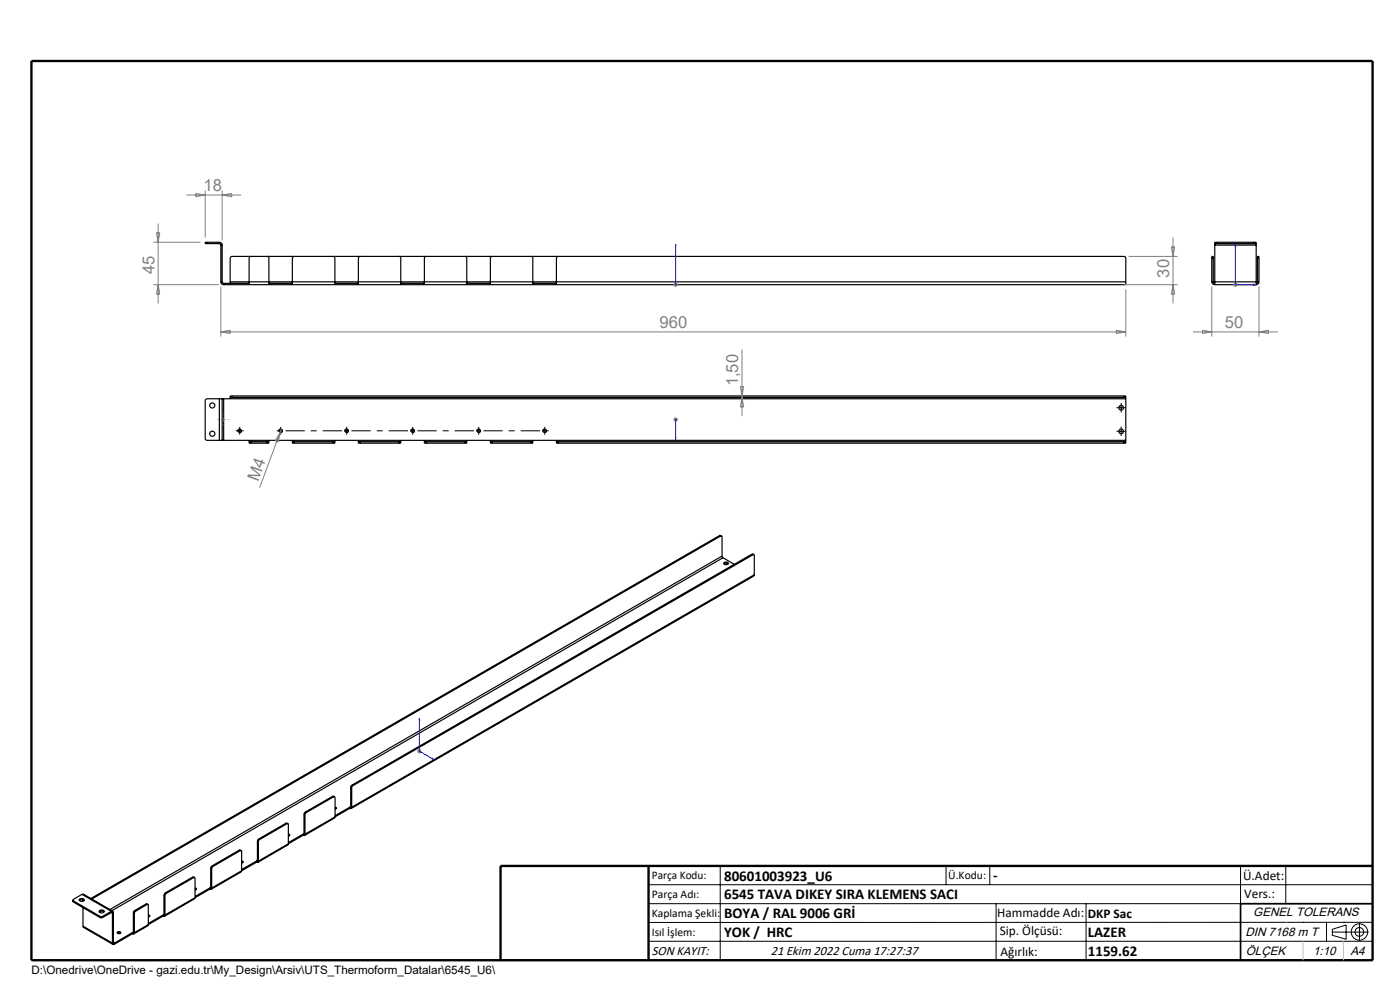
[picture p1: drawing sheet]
<svg xmlns="http://www.w3.org/2000/svg" width="297mm" height="210mm" viewBox="0 0 297 210" stroke-linecap="round" stroke-linejoin="round" font-family="sans-serif">
<g fill="none" stroke="#000" stroke-width=".25">
<path d="M43.9 51.4h-.4v.3h.4M43.9 51.4v.3M43.9 51.4h2.6M43.9 51.7h2.6M46.5 51.4a.6 .6 0 0 1 .6 .6M46.5 51.7l.3 .3M46.5 51.4v.3M46.8 59.8a.6 .6 0 0 0 .6 .6M46.8 59.8h.3M46.8 52h.3M46.8 52v7.8M47.1 59.8l.3 .3"/>
<path d="M47.1 52v7.8M48.8 59.8v-5l.3-.4h189.4l.3 .3v5.1M48.8 59.8v.3M48.8 59.8h190M53.2 54.4l-.4 .3v5.7M56.6 54.4l.4 .3v5.7M62.4 54.4l-.2 .1-.2 .3v5.6M70.6 54.4l.3 .1 .1 .3v5.6M76.4 54.4l-.2 .1-.2 .3v5.6M84.6 54.4l.4 .2v5.8M90.5 54.4l-.5 .3v5.7M98.6 54.4l.4 .3v5.7"/>
<path d="M104.4 54.4l-.4 .3v5.7M112.6 54.4l.4 .3v5.7M118.4 54.4l-.4 .3v5.7M238.8 59.8v.6h-191.4M257.1 59.8a.6 .6 0 0 0 .6 .6M257.1 54.8v-.4h.3v.4M257.1 59.8h.3M257.1 54.8h.3M257.1 54.8v5M257.4 59.8l.3 .3M257.4 54.8v5M257.7 51.7h.4"/>
<path d="M257.7 51.7v.3M257.7 59.8v.6M257.7 59.8h8.8M257.7 52h8.8M257.7 52v7.8M258.1 51.4h-.4v.3M258.1 51.4h8M258.1 51.7h8M258.1 51.4v.3M266.1 51.7h.4M266.1 51.4h.4v.3M266.1 51.4v.3"/>
<path d="M266.5 51.7v.3M266.5 59.8v.6M266.5 52v7.8M266.8 59.8l-.3 .3M266.8 54.8v-.4h.3v.4M266.8 59.8h.3M266.8 54.8h.3M266.8 54.8v5M267.1 59.8a.6 .6 0 0 1-.6 .6M267.1 54.8v5M47.4 60.1v.3M47.4 60.1h5.4"/>
<path d="M57 60.1h5M71 60.1h5M85 60.1h5M99 60.1h5M113 60.1h5M257.7 60.4h8.8M46.5 84.6h-2.6l-.4 .3v8.2l.4 .3h2.6M46.5 93.4h.6M46.5 84.6h.6M46.5 84.6v8.8M47.1 93.4h.3M47.1 84.6h.3"/>
<path d="M47.1 84.6v8.8M47.4 84.6v8.8M47.4 84.6h191.4M47.4 93.4h191.4M48.8 84.3h.4M48.8 84.3v.3M49.2 84h-.4v.3M49.2 84v.3M49.2 84.3h189.2M49.2 84h189.2M52.8 93.7v.3h.4M52.8 93.7h.4"/>
<path d="M52.8 93.4v.3M53.2 94h3.4M53.2 93.7h3.4M53.2 93.7v.3M56.6 93.7h.4M56.6 93.7v.3M57 93.7v.3h-.4M57 93.4v.3M62 93.7v.3h.4M62 93.7h.4M62 93.4v.3M62.4 94h8.2"/>
<path d="M62.4 93.7h8.2M62.4 93.7v.3M70.6 93.7h.4M70.6 93.7v.3M71 93.7v.3h-.4M71 93.4v.3M76 93.7h.4M76 93.7v.3h.4M76 93.4v.3M76.4 94h8.2M76.4 93.7h8.2M76.4 93.7v.3"/>
<path d="M84.6 93.7h.4M84.6 93.7v.3M85 93.7v.3h-.4M85 93.4v.3M90 93.7v.3h.5M90 93.7h.5M90 93.4v.3M90.5 94h8.1M90.5 93.7v.3M90.5 93.7h8.1M98.6 93.7h.4M98.6 93.7v.3"/>
<path d="M99 93.7v.3h-.4M99 93.4v.3M104 93.7v.3h.4M104 93.7h.4M104 93.4v.3M104.4 94h8.2M104.4 93.7h8.2M104.4 93.7v.3M112.6 93.7h.4M112.6 93.7v.3M113 93.7v.3h-.4M113 93.4v.3"/>
<path d="M118 93.7v.3h.4M118 93.7h.4M118 93.4v.3M118.4 94h120M118.4 93.7h120M118.4 93.7v.3M238.4 84.3h.4M238.4 84h.4v.3M238.4 93.7h.4M238.4 84v.3M238.4 93.7v.3M238.8 93.7v.3h-.4"/>
<path d="M238.8 84.3v.3M238.8 93.4v.3M238.8 84.6v8.8M152.7 113.6l.4 .1M152.7 113.6l.2 .1M152.7 113.6l-133.4 77M152.9 113.7l.3 .1v4.2M152.9 113.7l-133.4 77M153.2 118l.2 .3M153.2 118l-129.9 74.9M153.4 118.3l-129.7 74.9M153.4 118.3l2.4 1.4"/>
<path d="M153.6 119.6l.4-.2 .5 .2M153.7 119.3l.5-.1 .3 .2a.47 .47 0 0 1-.5 .4 .47 .47 0 0 1-.4-.4zM159.5 117.5l.4 .1M159.5 117.5l.2 .2M159.5 117.5l-84.8 49M159.7 117.7l.2-.1 .1 .2v4.1M159.7 117.7l-84.8 48.9M160 121.9l-.1 .3-85.4 49.3M160 121.9l-85.4 49.3M54.6 178.5l.2 .1M54.6 178.5v4M54.8 178.6v4.1"/>
<path d="M54.9 178l-.3 .5M54.9 178l.2 .1M55.1 178.1l-.3 .5M60.7 174.6l.4 .1M60.7 174.6l.2 .1M60.7 174.6l-5.8 3.4M60.9 174.7l.3 .1-.1 4.4-6.4 3.7M60.9 174.7l-5.8 3.4M61.2 176.9l.2 .2-.2 .2M61.2 177.2l.1 .1M64.3 176.9l-3.1 1.8M64.3 177.2l-9.5 5.5"/>
<path d="M64.3 176.9v.3M64.5 176.8l-.2 .1M64.5 172.7l.2 .2M64.5 172.7v4.1M64.7 176.9a.25 .25 0 0 1-.1 .3 .25 .25 0 0 1-.3 0M64.7 172.9v4M64.8 172.3l-.3 .4M64.8 172.3l.2 .1M65 172.4l-.3 .5M70.6 168.9l.4 .1M70.6 168.9l.2 .1M70.6 168.9l-5.8 3.4"/>
<path d="M70.8 169l.3 .2v4.1M70.8 169l-5.8 3.4M71.1 171.2l.2 .2-.2 .2M71.1 173.3l-.1 .2-6.4 3.7M71.1 171.5h.2M71.1 173.3l-6.4 3.6M74.2 171.2l-3.1 1.8M74.2 171.2v.3M74.2 171.5l-3.1 1.8M74.4 171.1l-.2 .1M74.4 167l.2 .1M74.4 167v4.1"/>
<path d="M74.6 171.2a.26 .26 0 0 1-.1 .3 .26 .26 0 0 1-.3 0M74.6 167.1v4.1M74.7 166.5l-.3 .5M74.7 166.5l.2 .1M74.9 166.6l-.3 .5M15.5 191l.1 .3M15.6 191.1l5.6 3.3M15.6 191.1v.2M15.6 191.3l5.6 3.3M16.8 190.8a.65 .65 0 0 1 1.1 .2 .63 .63 0 0 1-1.1-.2zM16.8 191a.72 .72 0 0 1 1.1 0M17.4 189.7l-1.8 1.1v.3"/>
<path d="M17.4 189.7h.3l6.2 3.6M17.4 189.7l6.2 3.6M17.6 196.5l.1 .2 6.3 3.6M17.6 190.9v.3M17.6 192.5v4M17.6 196.5l6.2 3.6M21.1 193.5l.3-.2 .7 .2M21.1 193.1a.51 .51 0 0 1 .6-.1 .51 .51 0 0 1 .3 .5 .56 .56 0 0 1-.5 .2 .56 .56 0 0 1-.4-.5zM21.2 194.4h.6M21.2 194.6h.6M21.2 194.4v.2M21.8 194.4v.2"/>
<path d="M23.6 193.3a.26 .26 0 0 1 .3 0 .26 .26 0 0 1 .2 .3M23.6 193.6l.2 .1M23.6 193.3l-1.8 1.1M23.6 193.3v.3M23.6 193.6l-1.8 1M23.8 193.7v6.4M24.1 199.9l.2 .2M24.1 193.6l-.3 .1M24.1 193.6v6.3M24.1 199.9l-.3 .2M24.9 197.8a.29 .29 0 0 1 .4-.2 .29 .29 0 0 1 .2 .4h-.5zM25 198h.5"/>
<path d="M28.1 197.8l-3.8 2.3M28.1 197.8v.3M28.1 198.1l-3.8 2.2M28.3 197.7l-.2 .1M28.3 193.6l.2 .2M28.3 197.7l.2 .1M28.3 193.6v4.1M28.5 197.8a.26 .26 0 0 1-.1 .3 .26 .26 0 0 1-.3 0M28.5 193.8v4M28.6 193.1l-.3 .5M28.6 193.1l.2 .2M28.8 193.3l-.3 .5"/>
<path d="M31 191.8l.4 .1M31 191.8l.2 .1M31 191.8l-2.4 1.3M31.2 191.9l.3 .1v4.1M31.2 191.9l-2.4 1.4M31.5 194.1l.2 .1v.2l-.2 .1M31.5 196.1l-.1 .3-3 1.7M31.5 194.3l.1 .1M31.5 196.1l-3 1.7M34.6 194.1l-3.1 1.8M34.6 194.1v.2M34.6 194.3l-3.1 1.8"/>
<path d="M34.8 193.9l-.1 .2h-.1M34.8 193.9l-.2 .2M34.8 189.9l.2 .1M34.8 189.9v4M35 194.1a.25 .25 0 0 1-.1 .3 .25 .25 0 0 1-.3-.1M35 190v4.1M35.1 189.4l-.3 .5M35.1 189.4l.2 .1M35.3 189.5l-.3 .5M40.9 186l.4 .2M40.9 186l-5.8 3.4M40.9 186l.2 .2"/>
<path d="M41.1 186.2l.3 .1v4.1M41.1 186.2l-5.8 3.3M41.4 188.4l.2 .2-.2 .2M41.4 190.4l-.1 .2-6.4 3.8M41.4 188.6l.2 .1M41.4 190.4l-6.4 3.7M44.5 188.4l-3.1 1.8M44.5 188.6l-3.1 1.8M44.5 188.4v.2M44.7 188.2l-.2 .2M44.7 184.2l.2 .1M44.7 184.2v4"/>
<path d="M44.9 188.4a.26 .26 0 0 1-.1 .2 .26 .26 0 0 1-.3 0M44.9 184.3v4.1M45 183.7l-.3 .5M45 183.7l.2 .1M45.2 183.8l-.3 .5M50.8 180.3l.4 .1M50.8 180.3l.2 .1M50.8 180.3l-5.8 3.4M51 180.4l.3 .1v4.2M51 180.4l-5.8 3.4M51.3 182.7l.2 .2-.2 .1M51.3 184.7l-.1 .3-6.4 3.7"/>
<path d="M51.3 182.9l.1 .1M51.3 184.7l-6.4 3.7M54.4 182.7l-3.1 1.8M54.4 182.7v.2M54.4 182.9l-3.1 1.8M54.6 182.5l-.2 .2M54.8 182.7a.26 .26 0 0 1-.1 .2 .26 .26 0 0 1-.3 0M23.8 200.1a.25 .25 0 0 0 .2 .2 .25 .25 0 0 0 .3 0M24.3 200.1v.2M106.2 203.7h185"/>
<circle cx="45" cy="86" r=".55"/>
<circle cx="45" cy="92" r=".55"/>
<circle cx="50.8" cy="91.4" r=".33"/>
<circle cx="59.5" cy="91.4" r=".33"/>
<circle cx="73.5" cy="91.4" r=".33"/>
<circle cx="87.5" cy="91.4" r=".33"/>
<circle cx="101.5" cy="91.4" r=".33"/>
<circle cx="115.5" cy="91.4" r=".33"/>
<circle cx="237.8" cy="91.5" r=".5"/>
<circle cx="237.8" cy="86.5" r=".5"/>
</g>
<g fill="none" stroke="#000" stroke-width=".21">
<path d="M50.3 91.4h1M50.4 91.5a.4 .4 0 0 1 .4-.5 .4 .4 0 0 1 .4 .4 .4 .4 0 0 1-.5 .4M50.8 90.9v1M59.2 91.5a.4 .4 0 0 1 .3-.5 .4 .4 0 0 1 .4 .4 .4 .4 0 0 1-.5 .4M73 91.4h1M73.2 91.5a.4 .4 0 0 1 .3-.5 .4 .4 0 0 1 .5 .4 .4 .4 0 0 1-.6 .4M73.5 90.9v1M87.1 91.5a.4 .4 0 0 1 .4-.5 .4 .4 0 0 1 .4 .4 .4 .4 0 0 1-.5 .4M101.1 91.5a.4 .4 0 0 1 .4-.5 .4 .4 0 0 1 .4 .4 .4 .4 0 0 1-.5 .4M115.1 91.5a.4 .4 0 0 1 .4-.5 .4 .4 0 0 1 .4 .4 .4 .4 0 0 1-.5 .4M237.3 86.5h1M237.3 91.5h1"/>
<path d="M237.8 86v1M237.8 91v1M61.2 176.9l.3 .3-.3 .2M71.1 171.2l.3 .2-.3 .3M24.9 197.8a.36 .36 0 0 1 .4-.2 .36 .36 0 0 1 .2 .4h-.5zM31.5 194.1l.3 .1v.2l-.3 .1M41.4 188.3l.3 .3-.3 .2M51.3 182.6a.25 .25 0 0 1 .3 .3 .25 .25 0 0 1-.3 .2M137.6 187.7h153.6M137.6 191.7h153.6M137.6 199.7h153.6M152.8 183.7v20"/>
<path d="M200.7 183.7v4M210 183.7v4M211.3 191.7v12M230.4 191.7v12M263.2 183.7v20M272.8 183.7v8M276.4 195.6h.1M281.4 195.6v4.1M282.6 197.7h7.8M282.6 197.1l3-.9v3l-3-.8zM285 195.6h.1M288.4 195.8v3.8"/>
<path d="M291.2 195.6l-153.6 .1"/>
<circle cx="288.4" cy="197.7" r="1.74"/>
<circle cx="288.4" cy="197.7" r=".93"/>
</g>
<g fill="none" stroke="#00f" stroke-width=".21">
<path d="M143.3 51.8v.4v-.4M143.3 51.8v8.6M262.1 51.8l.1 .4h-.2zM262.1 51.8v8.6h4.3M143.3 60.3v.2zM143.3 60.4h.1M266 60.3l.4 .1-.4 .1zM143.3 93.3v-.4v.4M143.3 88.9v.2zM143.3 89h.1M143.3 89v4.3M89 152.3v.4l-.1-.1z"/>
<path d="M89 152.3v7l3 1.8M91.7 160.8l.3 .3-.3-.1z"/>
</g>
<g fill="none" stroke="#808080" stroke-width=".21">
<path d="M32.5 51.4h10M33.2 49.4h.7l-.4 2zM33.5 47.4v17M39.5 41.4h11.7M41.5 41.1l2 .3-2 .3zM43.5 40.4v10M47.1 40.4v10.6M47.1 41.4l2-.3v.6zM143.3 59.9v1M239.4 54.4h10.4M248.5 52.4h.7l-.4 2zM248.8 50.4v14"/>
<path d="M262.1 59.9v1M32.5 60.4h13.9M33.5 60.4l.4 2h-.7zM46.8 60.8v10.6M46.8 70.4h192M46.8 70.4l2-.3v.6zM142.8 60.4h1M143 60l.7 .7M143.7 60l-.7 .7M157.4 74.1v14.2M236.8 70.1l2 .3-2 .3zM238.3 60.4h11.5"/>
<path d="M238.8 61.4v10M248.8 60.4l.4 2h-.7zM253.1 70.4h18M255.1 70.1l2 .3-2 .3zM257.1 60.8v10.6M261.6 60.4h1M261.7 60l.7 .7M262.4 60l-.7 .7M267.1 60.8v10.6M267.1 70.4l2-.3v.6zM59.4 91.8l-4.3 11.7M59.4 91.8l-.4 2-.6-.3z"/>
<path d="M59.7 91l-.3 .8M142.8 89h1M143 88.6l.7 .8M143.3 88.5v1M143.7 88.6l-.7 .8M157.1 82h.7l-.4 2zM157.4 84.3l.4 2h-.7zM88.4 159.3h1.1M88.6 159l.7 .7M89 158.8v1M89.3 159l-.7 .7"/>
</g>
<g fill="none" stroke="#000" stroke-width=".21" stroke-dasharray="15.2 1.3 1.3 1.3" stroke-linecap="butt">
<path d="M50.4 91.4h-.4M50.9 90.9v-.3M50.9 91.9v.3M51.4 91.4h.3M59.1 91.4h-.4M59.6 91.4v.5M59.6 91.4h.5M59.6 91.4v-.5M59.6 91.4h-.5M59.6 91.9v.3M59.6 90.9v-.3M73.6 91.9v.3"/>
<path d="M73.6 90.9v-.3M87.6 91.4v.5M87.6 91.4h.5M87.6 91.4v-.5M87.6 91.4h-.5M87.6 91.9v.3M87.6 90.9v-.3M101.6 91.4v.5M101.6 91.4h.5M101.6 91.4v-.5M101.6 91.4h-.5M101.6 91.9v.3"/>
<path d="M101.6 90.9v-.3M115.6 91.4v.5M115.6 91.4h.5M115.6 91.4v-.5M115.6 91.4h-.5M115.6 91.9v.3M115.6 90.9v-.3M116.1 91.4h.3M237.4 86.5h-.5M237.4 91.5h-.5M237.9 86v-.5M237.9 87v.5"/>
<path d="M237.9 91v-.5M237.9 92v.5M238.4 86.5h.5M238.4 91.5h.5"/>
</g>
<path d="M72.6 91.4h-12M86.6 91.4h-12M100.6 91.4h-12M114.6 91.4h-12" fill="none" stroke="#000" stroke-width=".21" stroke-dasharray="15.2 1.3 1.3 1.3" stroke-dashoffset="11.1" stroke-linecap="butt"/>
<path d="M46.4 89h-.2M47.4 88v-.2M47.4 90v.2M48.4 89h.2" fill="none" stroke="#808000" stroke-width=".21" stroke-dasharray="15.2 1.3 1.3 1.3" stroke-linecap="butt"/>
<path d="M46.8 89h1M47.3 88.5v1" fill="none" stroke="#808000" stroke-width=".21"/>
<path d="M291.2 191.7h-28v12" fill="none" stroke="#000" stroke-width=".35"/>
<path d="M6.7 12.9h284.5v190.8h-284.5zM137.6 183.7v20M291.2 183.7h-185v20" fill="none" stroke="#000" stroke-width=".5"/>
<path d="M272.8 195.6h.1M276.4 199.7v4M285 199.7v4" fill="none" stroke="#c0c0c0" stroke-width=".21"/>
<g fill="#00f">
<path d="M91.7 160.8l.3 .3-.3-.1zM89 152.3v.4l-.1-.1zM143.3 60.3v.2zM143.3 51.8v.4z"/>
<path d="M266 60.3l.4 .1-.4 .1zM262.1 51.8l.1 .4h-.2z"/>
<path d="M143.3 92.9v.4zM143.3 88.9v.2z"/>
</g>
<g font-size="3.5" fill="#808080">
<text x="43.2" y="40.6">18</text>
<text x="32.8" y="58.1" transform="rotate(-90 32.8 58.1)">45</text>
<text x="248.1" y="58.9" transform="rotate(-90 248.1 58.9)">30</text>
<text x="139.9" y="69.6">960</text>
<text x="259.8" y="69.6">50</text>
<text x="156.6" y="82" transform="rotate(-90 156.6 82)">1,50</text>
<text x="54.7" y="102.2" transform="rotate(-70 54.7 102.2)">M4</text>
</g>
<g font-size="3.2">
<text x="153.6" y="186.8">80601003923_U6</text>
<text x="153.6" y="190.8">6545 TAVA DIKEY SIRA KLEMENS SACI</text>
<text x="210.7" y="186.6">-</text>
<text x="153.6" y="194.8">BOYA / RAL 9006 GRİ</text>
<text x="153.6" y="198.8">YOK / HRC</text>
<text x="230.8" y="198.7">LAZER</text>
<text x="230.8" y="202.8">1159.62</text>
</g>
<g font-size="2.8">
<text x="263.7" y="186.7">Ü.Adet:</text>
<text x="263.9" y="190.5">Vers.:</text>
<text x="211.5" y="194.5">Hammadde Adı:</text>
<text x="230.8" y="194.7">DKP Sac</text>
<text x="138.3" y="202.6">SON KAYIT:</text>
<text x="163.5" y="202.6">21 Ekim 2022 Cuma 17:27:37</text>
<text x="212.1" y="198.4">Sip. Ölçüsü:</text>
<text x="212.2" y="202.7">Ağırlık:</text>
</g>
<g font-size="2.6">
<text x="265.9" y="194.4">GENEL TOLERANS</text>
<text x="264.2" y="198.5">DIN 7168 m T</text>
<text x="264.3" y="202.6">ÖLÇEK</text>
<text x="278.5" y="202.6">1:10</text>
<text x="286.5" y="202.6">A4</text>
</g>
<g font-size="2.5">
<text x="138.3" y="186.4">Parça Kodu:</text>
<text x="138.3" y="190.5">Parça Adı:</text>
<text x="201.2" y="186.5">Ü.Kodu:</text>
<text x="138.3" y="194.5">Kaplama Şekli:</text>
<text x="138.3" y="198.6">Isıl İşlem:</text>
<text x="6.7" y="206.7">D:\Onedrive\OneDrive - gazi.edu.tr\My_Design\Arsiv\UTS_Thermoform_Datalar\6545_U6\</text>
</g>
</svg>
